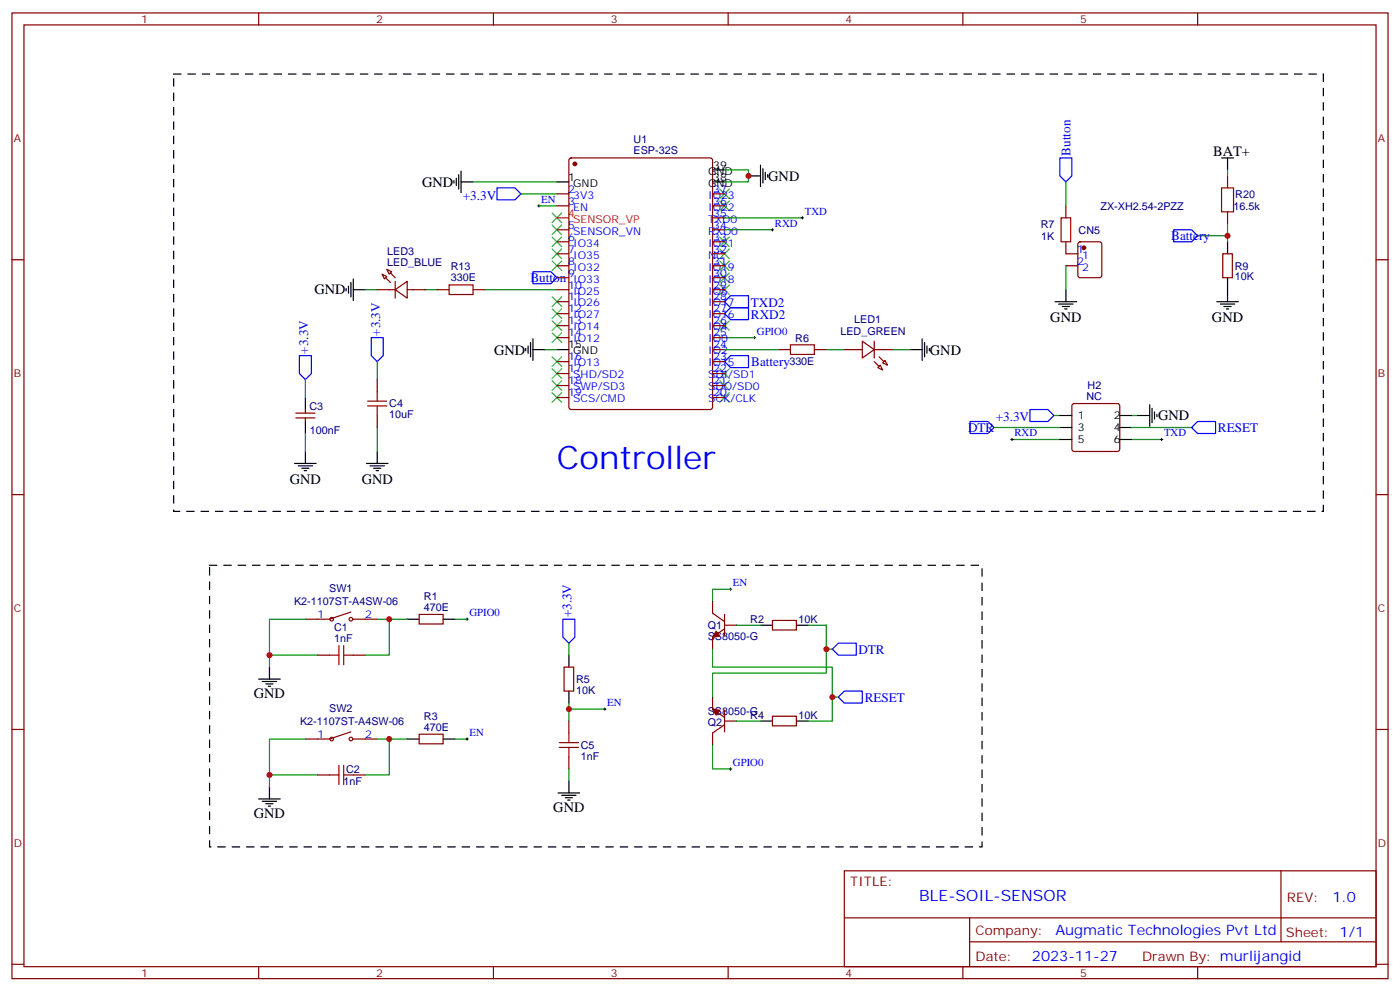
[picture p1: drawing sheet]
<svg xmlns="http://www.w3.org/2000/svg" width="412mm" height="292mm" viewBox="0 0 412 292" stroke-linecap="round" stroke-linejoin="round" font-family="sans-serif">
<g fill="none" stroke="#870000" stroke-width=".35">
<path d="M3.5 3.8h405.4v284.3h-405.4zM7.1 7.3h398.2v277.3h-398.2zM76.2 3.8v3.5M145.3 3.8v3.5M214.5 3.8v3.5M283.6 3.8v3.5M352.8 3.8v3.5M164 57.1h3.6M167.8 46.7l.5-.2h40.9l.6 .4 .1 73-.5 .6-41.1 .1-.7-.5v-72.9zM209.9 57.1h3.5M361.6 51.8v3.5M3.5 76.5h3.6"/>
<path d="M113.9 79.3l1.5 .7-.7 .7zM164 60.6h3.6M164 67.7h3.6M164 71.2h3.6M164 74.7h3.6M164 78.2h3.6M209.9 60.6h3.5M209.9 67.7h3.5M209.9 71.2h3.5M209.9 74.7h3.5M209.9 78.2h3.5M209.9 64.1h3.5"/>
<path d="M314 60.6v3.5M314 71.2v3.5h3.5M314 78.2h3.5M317.7 71.4l.5-.2h5.6l.7 .4 .1 9.5-.5 .6-5.9 .1-.6-.5-.1-9.4zM360.2 74.7h2.8v7.1h-2.8zM361.6 62.4v3.5M405.3 76.5h3.6M111.1 85.3h5.3M112.5 80.7l1.4 .7-.7 .7zM116.4 85.3l3.5-2.5v5zM116.4 82.8v5M119.9 85.3h5.3"/>
<path d="M128.8 85.3h3.5M139.3 85.3h3.6M164 81.8h3.6M164 85.3h3.6M164 88.8h3.6M164 92.4h3.6M164 95.9h3.6M164 99.4h3.6M209.9 81.8h3.5M209.9 85.3h3.5M209.9 88.8h3.5M209.9 92.4h3.5"/>
<path d="M209.9 95.9h3.5M209.9 99.4h3.5M111.1 111.8v3.5M164 106.5h3.6M164 110h3.6M164 113.5h3.6M164 117.1h3.6M209.9 106.5h3.5M209.9 110h3.5M209.9 113.5h3.5M209.9 117.1h3.5M209.9 102.9h3.5"/>
<path d="M229.3 102.9h3.5M239.9 102.9h3.5M248.7 102.9h5.3M254 100.5l3.5 2.4-3.5 2.5zM257.5 102.9h5.3M257.5 100.5v4.9M259.3 107.5l.7 1.4-1.4-.7zM260.7 106.1l.7 1.4-1.4-.7zM316 119l.4-.2h12.7l.5 .2 .2 .5v12.7l-.2 .5-.5 .2h-12.7l-.5-.2-.2-.5v-12.7zM87.1 123h5.7M87.1 121.6h5.7M90 120.6v1"/>
<path d="M90 123v1.1M111.1 122.3v3.6M3.5 145.6h3.6M405.3 145.6h3.6M209.9 177v3.6l3.5 2.4M93.5 192.9h3.5M103.4 180.2l-6.4 2.1h-7M104.1 192.9h3.5M104.1 182.3h7M123.5 180.9h7v2.8h-7zM166.2 196.4h2.8v7.1h-2.8zM213.4 184.1h3.6"/>
<path d="M213.4 185.1l-3.5 2.5v3.5M213.4 180.9v6.4M227.5 182.7h7.1v2.8h-7.1zM3.5 214.8h3.6M103.4 215.5l-6.4 2.1h-7M104.1 217.6h7M123.5 216.2h7v2.8h-7zM167.6 212.3v3.5M209.9 205.2v3.6l3.5 2.4M213.4 213.4l-3.5 2.4v3.6M213.4 209.1v6.4M213.4 212.3h3.6"/>
<path d="M227.5 210.9h7.1v2.8h-7.1zM405.3 214.8h3.6M93.5 228.2h3.5M104.1 228.2h3.5M167.6 222.9v3.5M248.7 256.4h156.6v28.2h-156.6zM377.3 256.4v20.9M248.7 270.2h156.5M285.6 277.3h119.6M285.6 270.2v14.2M3.5 283.9h3.6M76.2 284.6v3.5"/>
<path d="M145.3 284.6v3.5M214.5 284.6v3.5M283.6 284.6v3.5M352.8 284.6v3.5M405.3 283.9h3.6"/>
<circle cx="97.7" cy="182.3" r=".53"/>
<circle cx="103.4" cy="182.3" r=".53"/>
<circle cx="97.7" cy="217.6" r=".53"/>
<circle cx="103.4" cy="217.6" r=".53"/>
</g>
<g fill="none" stroke="#000" stroke-width=".29">
<path d="M158.4 60.6h.7M158.7 60.3v.7M227.2 67.7h.7M227.5 67.3v.7M236 64.1h.7M236.4 63.8v.7M221.9 99.4h.7M222.2 99.1v.7M297.7 129.4h.7M298.1 129v.8M341.8 129.4h.7M342.2 129v.8"/>
<path d="M214.8 173.5h.7M215.2 173.1v.7M137.2 182.3h.7M137.6 182v.7M137.2 217.6h.7M137.6 217.2v.7M177.8 208.8h.7M178.2 208.4v.7M214.8 226.4h.7M215.2 226.1v.7"/>
</g>
<g fill="none" stroke="#008700" stroke-width=".35">
<path d="M139.3 53.6h24.7M153.5 57.1h10.5M213.4 50h7.1v3.6h-7.1M314 53.6v7M361.6 50v1.8M158.7 60.6h5.3M213.4 67.7h14.1M213.4 64.1h23M314 78.2v7.1M361.6 65.9v3.5h-8.8M361.6 69.4v1.8M107.6 85.3h3.5"/>
<path d="M125.2 85.3h3.6M142.9 85.3h21.1M213.4 99.4h8.8M90 111.8v5.3M111.1 106.5v5.3M160.5 102.9h3.5M213.4 102.9h15.9M243.4 102.9h5.3M262.8 102.9h5.3M90 127.6v5.3M111.1 125.9v7M292.8 125.9h19.4"/>
<path d="M298.1 129.4h14.1M310.4 122.3h1.8M333.4 129.4h8.8M333.4 122.3h1.7M333.4 125.9h17.6M215.2 173.5h-5.3v3.5M79.4 192.9h14.1M90 182.3h-10.6v14.1M111.1 182.3h8.8M114.7 182.3v10.6h-7.1M134.1 182.3h3.5M167.6 189.4v3.5"/>
<path d="M209.9 191.1v5.3h35.3v15.9h-7.1M217 184.1h7M238.1 184.1h5.3v14.1h-33.5v7M243.4 191.1h1.8M90 217.6h-10.6v14.1M111.1 217.6h8.8M114.7 217.6v10.6h-7.1M134.1 217.6h3.5M167.6 207v5.3M167.6 208.8h10.6M209.9 219.4v7h5.3M217 212.3h7"/>
<path d="M245.2 205.2h1.7M79.4 228.2h14.1M167.6 226.4v3.5"/>
</g>
<g fill="none" stroke="#00f" stroke-width=".35">
<path d="M146.4 55.3h5.3l1.8 1.8-1.8 1.7h-5.3zM312.2 46.5h3.5v5.3l-1.7 1.8-1.8-1.8zM345.7 67.7h5.3l1.8 1.7-1.8 1.8h-5.3zM109.4 99.4h3.5v5.3l-1.8 1.8-1.7-1.8zM157 80h5.3l1.7 1.8-1.7 1.7h-5.3zM213.4 92.4l1.8-1.8h5.3v3.5h-5.3zM213.4 88.8l1.8-1.7h5.3v3.5h-5.3zM88.2 104.7h3.5v5.3l-1.7 1.8-1.8-1.8zM213.4 106.5l1.8-1.8h5.3v3.5h-5.3zM285.8 124.1h5.2l1.8 1.8-1.8 1.7h-5.2zM303.4 120.6h5.3l1.7 1.7-1.7 1.8h-5.3zM351 125.9l1.8-1.8h5.3v3.5h-5.3z"/>
<path d="M165.8 182.3h3.5v5.3l-1.7 1.8-1.8-1.8zM246.9 189.4h5.3v3.5h-5.3l-1.7-1.8zM246.9 205.2l1.8-1.7h5.3v3.5h-5.3z"/>
</g>
<g fill="none" stroke="#3c3" stroke-width=".35">
<path d="M212 59.2l2.8 2.8M212 55.7l2.8 2.8M214.8 59.2l-2.8 2.8M214.8 55.7l-2.8 2.8M162.6 76.8l2.9 2.9M162.6 73.3l2.9 2.8M162.6 69.8l2.9 2.8M162.6 66.3l2.9 2.8M162.6 62.7l2.9 2.8M165.5 76.8l-2.9 2.9M165.5 73.3l-2.9 2.8M165.5 69.8l-2.9 2.8"/>
<path d="M165.5 66.3l-2.9 2.8M165.5 62.7l-2.9 2.8M212 69.8l2.8 2.8M212 73.3l2.8 2.8M212 76.8l2.8 2.9M214.8 69.8l-2.8 2.8M214.8 73.3l-2.8 2.8M214.8 76.8l-2.8 2.9M162.6 98l2.9 2.8M162.6 94.5l2.9 2.8M162.6 90.9l2.9 2.9M162.6 87.4l2.9 2.8"/>
<path d="M165.5 98l-2.9 2.8M165.5 94.5l-2.9 2.8M165.5 90.9l-2.9 2.9M165.5 87.4l-2.9 2.8M212 94.5l2.8 2.8M212 80.4l2.8 2.8M212 83.9l2.8 2.8M214.8 94.5l-2.8 2.8M214.8 80.4l-2.8 2.8M214.8 83.9l-2.8 2.8M162.6 115.6l2.9 2.9M162.6 112.1l2.9 2.8"/>
<path d="M162.6 108.6l2.9 2.8M162.6 105.1l2.9 2.8M165.5 105.1l-2.9 2.8M165.5 115.6l-2.9 2.9M165.5 112.1l-2.9 2.8M165.5 108.6l-2.9 2.8M212 108.6l2.8 2.8M212 112.1l2.8 2.8M212 115.6l2.8 2.9M214.8 108.6l-2.8 2.8M214.8 112.1l-2.8 2.8M214.8 115.6l-2.8 2.9"/>
</g>
<g fill="none" stroke="#000" stroke-width=".35">
<path d="M133.7 53.2v.7M134.4 52.5v2.1M135.1 51.4v4.3M135.8 53.6h3.5M135.8 50.4v6.3M164 53.6h3.6M209.9 53.6h3.5M209.9 50h3.5M220.5 51.8h3.5M224 48.6v6.4M224.7 49.7v4.2M225.4 50.7v2.1"/>
<path d="M226.1 51.4v.7M359.8 46.5h3.6M361.6 46.5v3.5M361.6 71.2v3.5M102 84.9v.8M102.7 84.2v2.2M103.4 83.2v4.2M104.1 85.3h3.5M104.1 82.1v6.4M157 99.8v6.3M271.6 99.8v6.3M310.8 88.8h6.3"/>
<path d="M311.9 89.5h4.2M312.9 90.2h2.1M313.6 90.9h.7M314 85.3v3.5M358.4 88.8h6.4M359.5 89.5h4.2M360.5 90.2h2.2M361.2 90.9h.7M361.6 81.8v7M90 117.1v3.5M154.9 102.6v.7M155.6 101.9v2.1"/>
<path d="M156.3 100.8v4.3M157 102.9h3.5M164 102.9h3.6M268.1 102.9h3.5M272.3 100.8v4.3M273 101.9v2.1M273.8 102.6v.7M338.7 119.2v6.3M86.8 136.5h6.3M87.8 137.2h4.3M88.9 137.9h2.1M89.6 138.6h.7"/>
<path d="M90 124.1v3.5M90 132.9v3.6M107.9 136.5h6.4M109 137.2h4.2M110.1 137.9h2.1M110.8 138.6h.7M111.1 132.9v3.6M312.2 122.3h3.5M312.2 125.9h3.5M312.2 129.4h3.5M329.8 122.3h3.6M329.8 125.9h3.6"/>
<path d="M329.8 129.4h3.6M335.1 122.3h3.6M339.4 120.2v4.3M340.1 121.3v2.1M340.8 122v.7M76.2 200h6.3M79.4 196.4v3.6M119.9 182.3h3.6M130.5 182.3h3.6M167.6 192.9v3.5M224 184.1h3.5M234.6 184.1h3.5"/>
<path d="M77.3 200.7h4.2M78.3 201.4h2.1M79 202.1h.7M119.9 217.6h3.6M130.5 217.6h3.6M167.6 203.5v3.5M224 212.3h3.5M234.6 212.3h3.5M76.2 235.2h6.3M77.3 235.9h4.2M78.3 236.6h2.1M79 237.3h.7"/>
<path d="M79.4 231.7v3.5M164.4 233.5h6.3M165.5 234.2h4.2M166.5 234.9h2.1M167.2 235.6h.7M167.6 229.9v3.6"/>
</g>
<g fill="none" stroke="#a10000" stroke-width=".35">
<path d="M359.8 55.3h3.6v7.1h-3.6zM312.6 64.1h2.8v7.1h-2.8zM132.3 83.9h7v2.8h-7zM108.3 119.5h5.6M108.3 118.1h5.6M111.1 115.3v2.8M111.1 119.5v2.8M232.8 101.5h7.1v2.9h-7.1zM97 192.9h2.8M99.8 190.1v5.6M101.2 192.9h2.9M101.2 190.1v5.6"/>
<path d="M164.7 218.7h5.7M167.6 215.8v2.9M97 228.2h2.8M99.8 225.4v5.6M101.2 225.4v5.6M101.2 228.2h2.9M164.7 220.1h5.7M167.6 220.1v2.8"/>
</g>
<g fill="#870000" stroke="#870000" stroke-width=".35">
<path d="M211 185.8l1 1.5-2.1 .3z"/>
<path d="M209.9 208.8l2.1 .3-1 1.4z"/>
<path d="M258.9 105.1l1.4 1.4z"/>
<path d="M257.5 106.5l1.4 1.4z"/>
<path d="M113.6 81.8l1.4 1.4z"/>
<path d="M115 80.4l1.4 1.4z"/>
<circle cx="169.3" cy="48.3" r=".53"/>
<circle cx="319.3" cy="73" r=".53"/>
</g>
<path d="M164 64.1h3.6" fill="none" stroke="#f00" stroke-width=".35"/>
<path d="M51.2 21.8h338.6v128.8h-338.6zM61.7 166.4h227.6v82.9h-227.6z" fill="none" stroke="#000" stroke-width=".35" stroke-dasharray="2.1 2.1"/>
<g fill="#c00">
<circle cx="167.6" cy="208.8" r=".88"/>
<circle cx="79.4" cy="192.9" r=".88"/>
<circle cx="114.7" cy="182.3" r=".88"/>
<circle cx="79.4" cy="228.2" r=".88"/>
<circle cx="114.7" cy="217.6" r=".88"/>
<circle cx="220.5" cy="51.8" r=".88"/>
<circle cx="361.6" cy="69.4" r=".88"/>
<circle cx="243.4" cy="191.1" r=".88"/>
<circle cx="245.2" cy="205.2" r=".88"/>
</g>
<text font-size="9.5" fill="#00f" x="164" y="138.2">Controller</text>
<text font-size="4.6" fill="#00f" x="270.8" y="265.4">BLE-SOIL-SENSOR</text>
<g font-size="4.2">
<text x="357.4" y="45.8">BAT+</text>
<text x="226.3" y="53.2">GND</text>
<text x="124.4" y="55">GND</text>
<text x="92.6" y="86.7">GND</text>
<text x="309.4" y="94.8">GND</text>
<text x="357" y="94.8">GND</text>
<text x="145.5" y="104.4">GND</text>
<text x="273.9" y="104.4">GND</text>
<text x="341.1" y="123.7">GND</text>
<text x="85.4" y="142.6">GND</text>
<text x="106.5" y="142.6">GND</text>
<text x="74.8" y="205.6">GND</text>
<text x="163" y="239.1">GND</text>
<text x="74.8" y="240.9">GND</text>
</g>
<g font-size="4.2" fill="#00f">
<text x="392.5" y="265.7">1.0</text>
<text x="310.9" y="275.2">Augmatic Technologies Pvt Ltd</text>
<text x="304" y="283">2023-11-27</text>
</g>
<g font-size="3.9" fill="#00f">
<text x="315.3" y="45.9" transform="rotate(-90 315.3 45.9)">Button</text>
<text x="136.3" y="58.8">+3.3V</text>
<text x="345" y="70.6">Battery</text>
<text x="156.3" y="83">Button</text>
<text x="221.2" y="93.8">RXD2</text>
<text x="221.2" y="90.3">TXD2</text>
<text x="111.9" y="98.9" transform="rotate(-90 111.9 98.9)">+3.3V</text>
<text x="90.8" y="104.2" transform="rotate(-90 90.8 104.2)">+3.3V</text>
<text x="221.3" y="107.8">Battery</text>
<text x="293.3" y="124">+3.3V</text>
<text x="285.1" y="127.2">DTR</text>
<text x="358.8" y="127.2">RESET</text>
<text x="168.4" y="181.8" transform="rotate(-90 168.4 181.8)">+3.3V</text>
<text x="252.8" y="192.5">DTR</text>
<text x="254.7" y="206.6">RESET</text>
</g>
<g font-size="3.9" fill="#800">
<text x="250.5" y="261">TITLE:</text>
<text x="379.1" y="265.7">REV:</text>
<text x="287.4" y="275.2">Company:</text>
<text x="378.7" y="275.8">Sheet: 1/1</text>
<text x="287.4" y="282.9">Date:</text>
<text x="336.4" y="282.9">Drawn By: murlijangid</text>
</g>
<g font-size="3.2" fill="#800">
<text x="41.6" y="6.8">1</text>
<text x="110.8" y="6.8">2</text>
<text x="179.9" y="6.8">3</text>
<text x="249.1" y="6.8">4</text>
<text x="318.2" y="6.8">5</text>
<text x="4.1" y="41.9">A</text>
<text x="405.9" y="41.9">A</text>
<text x="4.1" y="111.1">B</text>
<text x="405.9" y="111.1">B</text>
<text x="4.1" y="180.2">C</text>
<text x="405.9" y="180.2">C</text>
<text x="4.1" y="249.3">D</text>
<text x="405.9" y="249.3">D</text>
<text x="41.6" y="287.6">1</text>
<text x="110.8" y="287.6">2</text>
<text x="179.9" y="287.6">3</text>
<text x="249.1" y="287.6">4</text>
<text x="318.2" y="287.6">5</text>
</g>
<g font-size="3.2" fill="#000080">
<text x="186.6" y="45.3">ESP-32S</text>
<text x="186.6" y="42.1">U1</text>
<text x="363.9" y="58.2">R20</text>
<text x="324.2" y="61.8">ZX-XH2.54-2PZZ</text>
<text x="363.4" y="61.7">16.5k</text>
<text x="306.6" y="67">R7</text>
<text x="306.7" y="70.6">1K</text>
<text x="317.7" y="68.8">CN5</text>
<text x="114.1" y="75">LED3</text>
<text x="114.1" y="78.2">LED_BLUE</text>
<text x="132.8" y="82.8">330E</text>
<text x="132.8" y="79.6">R13</text>
<text x="363.7" y="82.6">10K</text>
<text x="363.7" y="79.4">R9</text>
<text x="251.6" y="95.2">LED1</text>
<text x="234.3" y="100.6">R6</text>
<text x="247.6" y="98.8">LED_GREEN</text>
<text x="232.5" y="107.6">330E</text>
<text x="114.7" y="120">C4</text>
<text x="320" y="117.8">NC</text>
<text x="320.4" y="114.6">H2</text>
<text x="91.2" y="120.7">C3</text>
<text x="114.7" y="123.1">10uF</text>
<text x="91.3" y="127.7">100nF</text>
<text x="86.6" y="178.2">K2-1107ST-A4SW-06</text>
<text x="97" y="174.4">SW1</text>
<text x="124.9" y="179.8">470E</text>
<text x="124.9" y="176.7">R1</text>
<text x="98.4" y="185.8">C1</text>
<text x="208.5" y="185.2">Q1</text>
<text x="221" y="183.5">R2</text>
<text x="235.2" y="183.5">10K</text>
<text x="98.4" y="189">1nF</text>
<text x="208.5" y="188.4">SS8050-G</text>
<text x="169.7" y="201.1">R5</text>
<text x="97" y="209.7">SW2</text>
<text x="169.7" y="204.2">10K</text>
<text x="88.4" y="213.5">K2-1107ST-A4SW-06</text>
<text x="124.9" y="215.1">470E</text>
<text x="124.9" y="211.9">R3</text>
<text x="208.5" y="210.4">SS8050-G</text>
<text x="208.5" y="213.6">Q2</text>
<text x="221" y="211.7">R4</text>
<text x="235.2" y="211.7">10K</text>
<text x="171.1" y="220.5">C5</text>
<text x="102" y="227.6">C2</text>
<text x="171.1" y="223.7">1nF</text>
<text x="101.2" y="231.1">1nF</text>
</g>
<g font-size="3.2">
<text x="167.4" y="53.2">1</text>
<text x="208.6" y="51.4">GND</text>
<text x="210.1" y="53.2">38</text>
<text x="210.1" y="49.7">39</text>
<text x="168.9" y="55">GND</text>
<text x="208.6" y="55">GND</text>
<text x="167.4" y="102.6">15</text>
<text x="168.9" y="104.4">GND</text>
<text x="317.5" y="123.4">1</text>
<text x="328.1" y="123.4">2</text>
<text x="317.5" y="126.9">3</text>
<text x="317.5" y="130.5">5</text>
<text x="328.1" y="126.9">4</text>
<text x="328.1" y="130.5">6</text>
</g>
<g font-size="3.2" fill="#00f">
<text x="159.5" y="59.7">EN</text>
<text x="167.4" y="56.7">2</text>
<text x="168.9" y="58.5">3V3</text>
<text x="208.6" y="58.5">IO23</text>
<text x="210.1" y="56.7">37</text>
<text x="167.4" y="60.3">3</text>
<text x="168.9" y="62">EN</text>
<text x="208.6" y="65.5">TXD0</text>
<text x="208.6" y="62">IO22</text>
<text x="210.1" y="63.8">35</text>
<text x="210.1" y="60.3">36</text>
<text x="237.1" y="63.3">TXD</text>
<text x="167.4" y="67.3">5</text>
<text x="167.4" y="70.8">6</text>
<text x="168.9" y="69.1">SENSOR_VN</text>
<text x="208.6" y="69.1">RXD0</text>
<text x="210.1" y="70.8">33</text>
<text x="210.1" y="67.3">34</text>
<text x="228.2" y="66.8">RXD</text>
<text x="167.4" y="74.4">7</text>
<text x="167.4" y="77.9">8</text>
<text x="168.9" y="72.6">IO34</text>
<text x="168.9" y="76.1">IO35</text>
<text x="208.6" y="76.1">NC</text>
<text x="208.6" y="72.6">IO21</text>
<text x="210.1" y="77.9">31</text>
<text x="210.1" y="74.4">32</text>
<text x="317.3" y="74.4">1</text>
<text x="317.3" y="77.9">2</text>
<text x="318.8" y="76.1">1</text>
<text x="167.4" y="81.4">9</text>
<text x="168.9" y="79.7">IO32</text>
<text x="168.9" y="83.2">IO33</text>
<text x="208.6" y="83.2">IO18</text>
<text x="208.6" y="79.7">IO19</text>
<text x="210.1" y="81.4">30</text>
<text x="318.8" y="79.7">2</text>
<text x="167.4" y="84.9">10</text>
<text x="167.4" y="88.5">11</text>
<text x="168.9" y="86.7">IO25</text>
<text x="208.6" y="86.7">IO5</text>
<text x="210.1" y="88.5">28</text>
<text x="210.1" y="84.9">29</text>
<text x="167.4" y="92">12</text>
<text x="167.4" y="95.5">13</text>
<text x="168.9" y="90.2">IO26</text>
<text x="168.9" y="93.8">IO27</text>
<text x="208.6" y="93.8">IO16</text>
<text x="208.6" y="90.2">IO17</text>
<text x="210.1" y="95.5">26</text>
<text x="210.1" y="92">27</text>
<text x="167.4" y="99.1">14</text>
<text x="168.9" y="97.3">IO14</text>
<text x="168.9" y="100.8">IO12</text>
<text x="208.6" y="100.8">IO0</text>
<text x="208.6" y="97.3">IO4</text>
<text x="210.1" y="99.1">25</text>
<text x="223" y="98.5">GPIO0</text>
<text x="167.4" y="106.1">16</text>
<text x="168.9" y="107.9">IO13</text>
<text x="208.6" y="107.9">IO15</text>
<text x="208.6" y="104.4">IO2</text>
<text x="210.1" y="106.1">23</text>
<text x="210.1" y="102.6">24</text>
<text x="167.4" y="109.6">17</text>
<text x="167.4" y="113.2">18</text>
<text x="168.9" y="111.4">SHD/SD2</text>
<text x="208.6" y="111.4">SDI/SD1</text>
<text x="210.1" y="113.2">21</text>
<text x="210.1" y="109.6">22</text>
<text x="167.4" y="116.7">19</text>
<text x="168.9" y="114.9">SWP/SD3</text>
<text x="168.9" y="118.5">SCS/CMD</text>
<text x="208.6" y="118.5">SCK/CLK</text>
<text x="208.6" y="114.9">SDO/SD0</text>
<text x="210.1" y="116.7">20</text>
<text x="298.8" y="128.5">RXD</text>
<text x="342.9" y="128.5">TXD</text>
<text x="215.9" y="172.6">EN</text>
<text x="93.5" y="182">1</text>
<text x="107.6" y="182">2</text>
<text x="138.3" y="181.4">GPIO0</text>
<text x="178.9" y="207.9">EN</text>
<text x="93.5" y="217.2">1</text>
<text x="107.6" y="217.2">2</text>
<text x="138.3" y="216.7">EN</text>
<text x="215.9" y="225.5">GPIO0</text>
</g>
<g font-size="3.2" fill="#f00">
<text x="167.4" y="63.8">4</text>
<text x="168.9" y="65.5">SENSOR_VP</text>
</g>
</svg>
